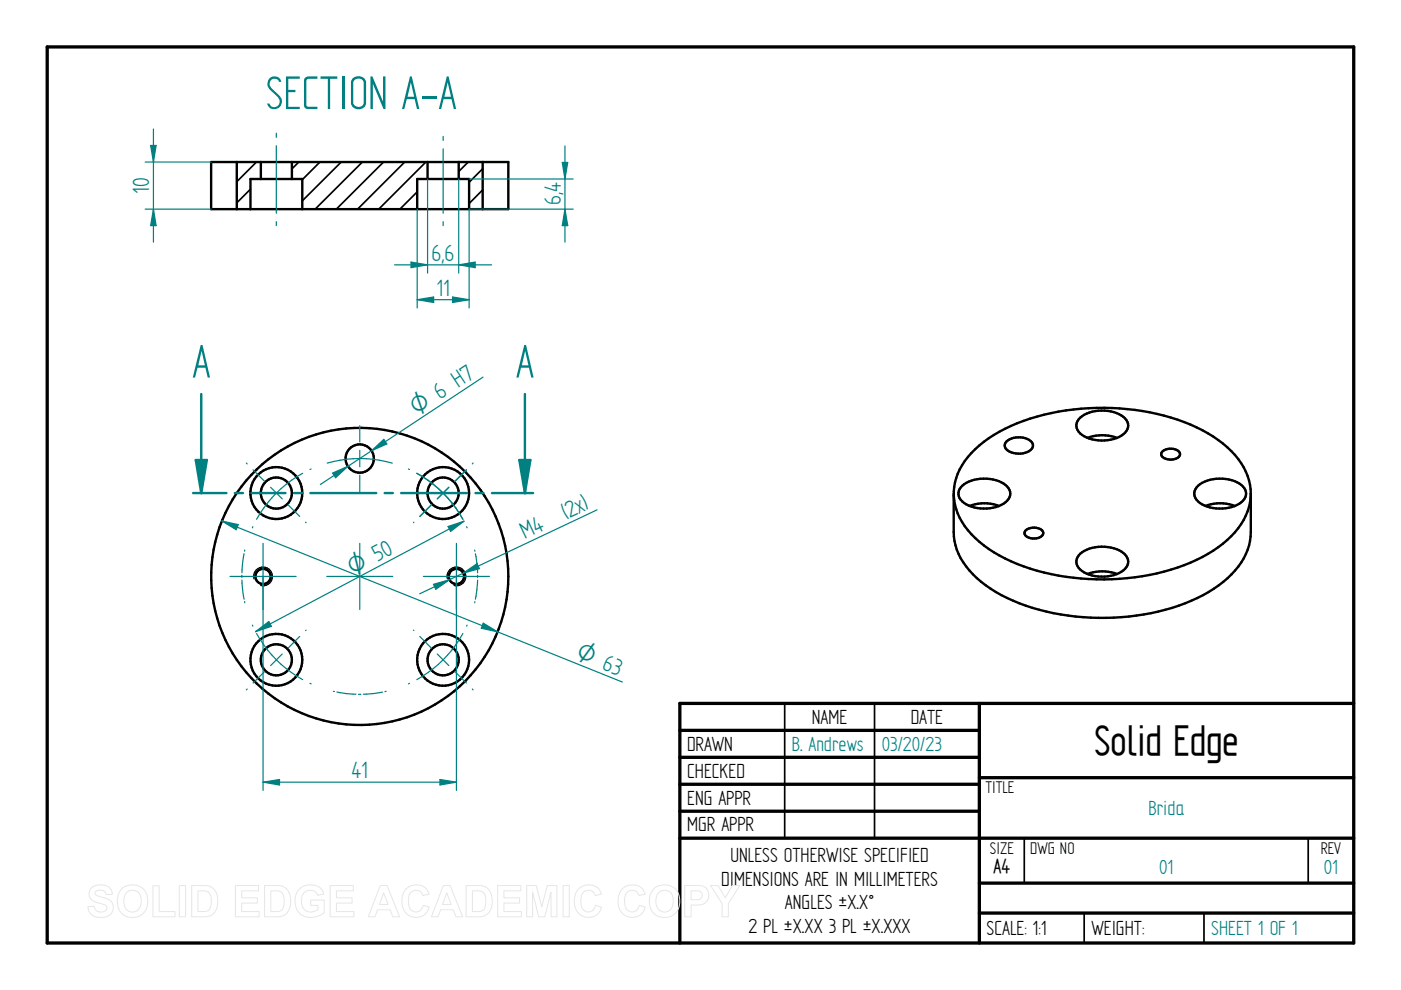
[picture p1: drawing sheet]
<svg xmlns="http://www.w3.org/2000/svg" width="297mm" height="210mm" viewBox="0 0 297 210" stroke-linecap="round" stroke-linejoin="round" font-family="sans-serif">
<path d="M10 9.9h277v190h-277zM144.1 154.9h63.5M207.6 149.1v50.8M287 149.1h-142.9v50.8M144.1 160.6h63.5M144.1 166.3h63.5M144.1 172h63.5M144.1 177.7h142.9M207.6 164.9h79.4M207.6 187.2h79.4M207.6 193.6h79.4" fill="none" stroke="#000" stroke-width=".7"/>
<path d="M166.4 149.1v28.6M185.4 149.1v28.6M217.2 177.8v9.4M277.4 177.8v9.4M229.9 193.6v6.3M255.3 193.6v6.3" fill="none" stroke="#000" stroke-width=".36"/>
<g fill="none" stroke="#000" stroke-width=".51">
<path d="M206.8 95.2a34.7 34.7 0 0 1 17.6-7.9 49.7 49.7 0 0 1 30.5 3.9 19.2 19.2 0 0 1 9.6 9.7 10.8 10.8 0 0 1 .7 3.8v8.1a13.7 13.7 0 0 1-5.8 10.6 39.6 39.6 0 0 1-21.7 7.5 46.9 46.9 0 0 1-26.6-5.4 17.5 17.5 0 0 1-8.5-9.9l-.4-2.8v-8.6a13.1 13.1 0 0 1 4.6-9zM213.4 93.6a4 4 0 0 1 5.5 .4 1.62 1.62 0 0 1-1.5 2 4 4 0 0 1-4.2-1 1.13 1.13 0 0 1 .2-1.4zM229 88.6a7.9 7.9 0 0 1 9.5 .1 2.23 2.23 0 0 1-.7 3.7 8.2 8.2 0 0 1-8.8-.5 2.13 2.13 0 0 1 0-3.3zM230.6 92.8a8.9 8.9 0 0 1 6.2 0M246.5 95.6a2.8 2.8 0 0 1 3.6 .3l.1 .3a1.58 1.58 0 0 1-1.9 1.3 1.84 1.84 0 0 1-2.1-1.2zM204 103a7.9 7.9 0 0 1 9.5 .2 2.23 2.23 0 0 1-.7 3.6 8.3 8.3 0 0 1-8.8-.5 2.1 2.1 0 0 1 0-3.3zM205.6 107.3a8.9 8.9 0 0 1 6.2 0M217.4 112.6a2.68 2.68 0 0 1 3.7 .1 1.22 1.22 0 0 1-1.4 1.5 2.09 2.09 0 0 1-2.5-1.2zM229 117.4a7.9 7.9 0 0 1 9.5 .2 2.23 2.23 0 0 1-.7 3.6 8.2 8.2 0 0 1-8.8-.4 2.12 2.12 0 0 1 0-3.4zM254 103a7.9 7.9 0 0 1 9.5 .2 2.23 2.23 0 0 1-.7 3.6 8.3 8.3 0 0 1-8.8-.5 2.1 2.1 0 0 1 0-3.3zM255.6 107.3a8.8 8.8 0 0 1 6.2 0M265.2 104.7a13.8 13.8 0 0 1-5.9 10.6 40.1 40.1 0 0 1-21.9 7.4 47.7 47.7 0 0 1-25.5-4.9 18.3 18.3 0 0 1-9.2-9.8l-.5-2.9"/>
<path d="M230.6 121.7a8.9 8.9 0 0 1 6.2 0"/>
<circle cx="76.3" cy="97.2" r="3"/>
<circle cx="58.6" cy="104.5" r="3.3"/>
<circle cx="58.6" cy="104.5" r="5.5"/>
<circle cx="94" cy="104.5" r="3.3"/>
<circle cx="94" cy="104.5" r="5.5"/>
<circle cx="55.8" cy="122.2" r="1.62"/>
<circle cx="58.6" cy="139.9" r="5.5"/>
<circle cx="58.6" cy="139.9" r="3.3"/>
<circle cx="76.3" cy="122.2" r="31.5"/>
<circle cx="93.9" cy="139.9" r="5.5"/>
<circle cx="93.9" cy="139.9" r="3.3"/>
<circle cx="96.8" cy="122.2" r="1.62"/>
</g>
<path d="M53.8 122.7a2 2 0 0 1 1.8-2.5 2 2 0 0 1 2.2 2.2 2 2 0 0 1-2.5 1.7M94.8 122.7a1.99 1.99 0 0 1 1.8-2.5 1.99 1.99 0 0 1 2.1 2.2 1.99 1.99 0 0 1-2.4 1.7" fill="none" stroke="#000" stroke-width=".25"/>
<path d="M55.8 122.2v45.4M96.8 122.2v45.4M55.8 165.8l3.5-.5v1.1z" fill="none" stroke="#008080" stroke-width=".25"/>
<path d="M55.8 165.8l3.5-.5v1.1z" fill="#008080"/>
<path d="M93.3 165.3l3.5 .5-3.5 .6z" fill="none" stroke="#008080" stroke-width=".25"/>
<path d="M93.3 165.3l3.5 .5-3.5 .6z" fill="#008080"/>
<path d="M55.8 115.2v14M126.6 108.1l-37.6 17.8M48.8 122.2h14M91.9 123.9l3.4-1-2.9 2zM55.8 165.8h41" fill="none" stroke="#008080" stroke-width=".25"/>
<path d="M91.9 123.9l3.4-1-2.9 2z" fill="#008080"/>
<path d="M98.2 121.5l3-2 .4 1.1z" fill="none" stroke="#008080" stroke-width=".25"/>
<path d="M98.2 121.5l3-2 .4 1.1z" fill="#008080"/>
<path d="M111.3 83.5v21h-7M42.7 104.5h5.3M49.8 104.5h1.7M53.3 104.5h7.2M62.3 104.5h1.7M65.8 104.5h14M81.6 104.5h1.7M85 104.5h14M100.8 104.5h1.7" fill="none" stroke="#008080" stroke-width=".51"/>
<path d="M110.1 97.5h2.4l-1.2 7z" fill="#008080"/>
<path d="M42.7 83.5v21M110.1 97.5h2.4l-1.2 7z" fill="none" stroke="#008080" stroke-width=".51"/>
<path d="M41.5 97.5h2.4l-1.2 7z" fill="#008080"/>
<path d="M41.5 97.5h2.4l-1.2 7zM40.9 104.5h1.8M111.3 104.5h1.7" fill="none" stroke="#008080" stroke-width=".51"/>
<g fill="none" stroke="#000" stroke-width=".36">
<path d="M54.4 34.4l-4.2 4.1M55.3 37.9v.1M63.3 34.4l-1.4 1.4M67.8 34.4l-3.7 3.7M72.3 34.4l-8.2 8.2M76.8 34.4l-10 9.9M81.3 34.4l-10 9.9M85.8 34.4l-10 9.9M90.3 34.4l-10 9.9M99.3 34.4l-2 2M102.3 35.8l-2.8 2.9M53.1 40.1l-2.9 2.9"/>
<path d="M88.5 40.7l-3.7 3.6M102.3 40.3l-2.8 2.9"/>
</g>
<path d="M44.8 34.4h63v9.9h-63zM50.2 34.4v9.9M55.3 34.4v3.6M61.9 34.4v3.6M90.7 34.4v3.6M97.3 34.4v3.6M102.3 34.4v9.9M64.1 44.3v-6.3h-11v6.3M99.5 44.3v-6.3h-11v6.3" fill="none" stroke="#000" stroke-width=".51"/>
<g fill="none" stroke="#008080" stroke-width=".25">
<path d="M58.6 28.2v.9M58.6 30.9v14.3M94 28.9v.9M94 31.6v13.6M58.6 47v.8M94 47v.8M102.4 80l-34.5 22.7M52.2 98.2l.2 .2M53.7 99.6l2.4 2.5M66 99.4l-.3 .1M76.3 90.2v3.5M76.3 95.5v3.5"/>
<path d="M83.2 98.2a25 25 0 0 0-13.8 0M86.6 99.4l.2 .1M98.9 99.6l-2.5 2.5M100.3 98.2l-.2 .2M51.7 117.4l-.4 4M51.9 116.6v.3M53.6 111.7l-.1 .2M57.4 103.3l2.4 2.5M61.1 107l2.4 2.5M64.2 100.4a24.8 24.8 0 0 0-9.8 9.7M64.8 110.7l.1 .1M70.5 100.3l3.3-1.4-2.6 2.4z"/>
<path d="M76.3 100.7v3.5M76.3 115.2v14M87.8 110.7l-.1 .1M88.4 100.4a24.8 24.8 0 0 1 9.7 9.7M91.5 107l-2.5 2.5M95.2 103.3l-2.5 2.5M98.9 111.7l.1 .2M100.6 116.6l.1 .3M100.8 117.4l.5 4.1M51.3 122v.4M51.3 123l.4 4M51.9 127.6v.2"/>
<path d="M53.5 132.5l.1 .3M54.4 134.3a25.1 25.1 0 0 0 9.8 9.8M59.8 138.7l-2.4 2.4M63.5 134.9l-2.4 2.5M64.9 133.6l-.1 .1M69.3 122.2h14M87.7 133.6l.1 .1M89 134.9l2.5 2.5M92.7 138.7l2.5 2.4M98.1 134.3a25.1 25.1 0 0 1-9.7 9.8M99 132.5l-.1 .3M100.7 127.6l-.1 .2"/>
<path d="M101.3 122v.5M101.3 123l-.5 4M52.4 146.1l-.2 .2M56.1 142.4l-2.4 2.4M65.7 144.9l.3 .1M70.7 146.6h.2M71.4 146.7l4.1 .5M76 147.2h.5M81.1 146.7l-4.1 .5M81.9 146.6h-.3M86.8 144.9l-.2 .1M96.4 142.4l2.5 2.4"/>
<path d="M100.1 146.1l.2 .2"/>
</g>
<path d="M70.5 100.3l3.3-1.4-2.6 2.4z" fill="#008080"/>
<path d="M78.8 95.6l2.6-2.4 .6 .9z" fill="none" stroke="#008080" stroke-width=".25"/>
<path d="M78.8 95.6l2.6-2.4 .6 .9z" fill="#008080"/>
<path d="M88.5 44.3v21M99.5 44.3v21M95.9 63l3.6 .5-3.6 .6z" fill="none" stroke="#008080" stroke-width=".25"/>
<path d="M95.9 63l3.6 .5-3.6 .6z" fill="#008080"/>
<path d="M88.5 63.5l3.4-.5v1.1z" fill="none" stroke="#008080" stroke-width=".25"/>
<path d="M88.5 63.5l3.4-.5v1.1z" fill="#008080"/>
<path d="M90.7 38v19.9M97.3 38v19.9M87.1 55.6l3.6 .6-3.6 .5zM88.5 63.5h11" fill="none" stroke="#008080" stroke-width=".25"/>
<path d="M87.1 55.6l3.6 .6-3.6 .5z" fill="#008080"/>
<path d="M97.3 56.2l3.5-.6v1.1z" fill="none" stroke="#008080" stroke-width=".25"/>
<path d="M97.3 56.2l3.5-.6v1.1z" fill="#008080"/>
<path d="M99.5 38h22M119.2 34.4h1.2l-.6 3.6zM83.6 56.2h20.6M99.5 44.3h22" fill="none" stroke="#008080" stroke-width=".25"/>
<path d="M119.2 34.4h1.2l-.6 3.6z" fill="#008080"/>
<path d="M119.8 44.3l.6 3.5h-1.2z" fill="none" stroke="#008080" stroke-width=".25"/>
<path d="M119.8 44.3l.6 3.5h-1.2z" fill="#008080"/>
<path d="M30.8 34.4h14M31.9 30.8h1.2l-.6 3.6zM119.8 30.9v20.5M30.8 44.3h14" fill="none" stroke="#008080" stroke-width=".25"/>
<path d="M31.9 30.8h1.2l-.6 3.6z" fill="#008080"/>
<path d="M32.5 44.3l.6 3.5h-1.2z" fill="none" stroke="#008080" stroke-width=".25"/>
<path d="M32.5 44.3l.6 3.5h-1.2z" fill="#008080"/>
<path d="M32.5 27.3v24.1M98.4 110.5l-44.2 23.4M54.2 133.9l2.8-2.1 .5 1z" fill="none" stroke="#008080" stroke-width=".25"/>
<path d="M54.2 133.9l2.8-2.1 .5 1z" fill="#008080"/>
<path d="M95 111.6l3.4-1.1-2.9 2.2z" fill="none" stroke="#008080" stroke-width=".25"/>
<path d="M95 111.6l3.4-1.1-2.9 2.2z" fill="#008080"/>
<path d="M47.1 110.5l84.8 34.1M47.1 110.5l3.4 .7-.4 1.1z" fill="none" stroke="#008080" stroke-width=".25"/>
<path d="M47.1 110.5l3.4 .7-.4 1.1z" fill="#008080"/>
<path d="M102.5 132.1l3 1.9-3.5-.8z" fill="none" stroke="#008080" stroke-width=".25"/>
<path d="M102.5 132.1l3 1.9-3.5-.8z" fill="#008080"/>
<path d="M96.8 115.2v14M89.8 122.2h14" fill="none" stroke="#008080" stroke-width=".25"/>
<g fill="none" stroke="#e6e6e6" stroke-width=".21">
<path d="M19.3 188.3a3.1 3.1 0 0 1 4.1 .2l.4 1.1-1.3 .1a1.31 1.31 0 0 0-1-1 1.31 1.31 0 0 0-1.3 .5v.3a3.3 3.3 0 0 0 2.2 1 2.05 2.05 0 0 1 1.6 2.3 2.05 2.05 0 0 1-2.2 1.7 2.53 2.53 0 0 1-3.2-2.2l1.3-.2a1.43 1.43 0 0 0 1.3 1.3 1.43 1.43 0 0 0 1.5-.9 .98 .98 0 0 0-1-.8 3.1 3.1 0 0 1-2.8-1.8v-.9zM25.8 188.5a3.4 3.4 0 0 1 4.1-.4 3.4 3.4 0 0 1 1.3 4 3.2 3.2 0 0 1-3.9 2.3 3.2 3.2 0 0 1-2.4-3.8l.3-1.2zM26.8 189.3a1.87 1.87 0 0 1 2.2-.3 1.87 1.87 0 0 1 .9 2 1.86 1.86 0 0 1-1 2.2 1.86 1.86 0 0 1-2.3-.7 3.3 3.3 0 0 1 .2-3.2zM32.4 187.8h1.4v5.5h3.3v1.1h-4.7zM38 187.7h1.3v6.7h-1.3zM40.6 187.7h2.5a2.86 2.86 0 0 1 3.1 3.4 2.82 2.82 0 0 1-3.1 3.3h-2.5zM42 188.9a2.78 2.78 0 0 1 2.4 .5 3.5 3.5 0 0 1-.2 3.6l-.6 .2-1.6 .1zM49.9 187.7h4.9v1.2h-3.6v1.5h3.4v1.1h-3.4v1.8h3.7v1.1h-5zM56.1 187.7h2.4a2.86 2.86 0 0 1 3.1 3.4 2.82 2.82 0 0 1-3 3.3h-2.5zM57.4 188.9a2.78 2.78 0 0 1 2.5 .5 3.5 3.5 0 0 1-.3 3.6l-.6 .2-1.6 .1zM63.4 188.6a3.4 3.4 0 0 1 4.9 .1l.4 .9-1.4 .2a1.81 1.81 0 0 0-2.2-.9 1.81 1.81 0 0 0-1.2 2.1 2.06 2.06 0 0 0 1.1 2.2 2.06 2.06 0 0 0 2.4-.4v-.8h-1.5v-1.2h2.8v2.7a3.8 3.8 0 0 1-5.8-.7 4 4 0 0 1 .5-4.2zM70 187.7h4.9v1.2h-3.6v1.5h3.4v1.1h-3.4v1.8h3.7v1.1h-5z"/>
<path d="M80.6 187.7h1.5l2.6 6.7h-1.4l-.6-1.5h-2.7l-.5 1.5h-1.4zM81.3 189.3l1 2.5h-1.8zM86.1 188.5a2.89 2.89 0 0 1 4.9 1.1l-1.4 .3a1.56 1.56 0 0 0-1.8-1.1 1.56 1.56 0 0 0-1.2 1.8 2.27 2.27 0 0 0 1.3 2.7 1.54 1.54 0 0 0 1.8-1.4l1.3 .4a2.96 2.96 0 0 1-3.5 2.1 2.96 2.96 0 0 1-2.3-3.3l.2-1.5zM94 187.7h1.4l2.7 6.7h-1.4l-.6-1.5h-2.7l-.5 1.5h-1.4zM94.7 189.3l1 2.5h-1.9zM98.8 187.7h2.5a2.86 2.86 0 0 1 3.1 3.4 2.82 2.82 0 0 1-3.1 3.3h-2.5zM100.2 188.9a2.78 2.78 0 0 1 2.4 .5 3.5 3.5 0 0 1-.3 3.6l-.5 .2-1.6 .1zM105.5 187.7h4.9v1.2h-3.6v1.5h3.4v1.1h-3.4v1.8h3.8v1.1h-5.1zM111.7 187.7h2l1.2 4.6 1.2-4.6h2v6.7h-1.3v-5.3l-1.3 5.3h-1.3l-1.3-5.3v5.3h-1.2zM119.4 187.7h1.3v6.7h-1.3zM122.6 188.5a2.89 2.89 0 0 1 4.9 1.1l-1.3 .3a1.56 1.56 0 0 0-1.8-1.1 1.56 1.56 0 0 0-1.2 1.8 2.27 2.27 0 0 0 1.2 2.7 1.54 1.54 0 0 0 1.9-1.4l1.2 .4a2.96 2.96 0 0 1-3.4 2.1 2.96 2.96 0 0 1-2.3-3.3l.2-1.5zM131.9 188.5a2.89 2.89 0 0 1 4.9 1.1l-1.3 .3a1.56 1.56 0 0 0-1.9-1.1 1.56 1.56 0 0 0-1.2 1.8 2.27 2.27 0 0 0 1.3 2.7 1.54 1.54 0 0 0 1.8-1.4l1.3 .4a2.96 2.96 0 0 1-3.4 2.1 2.96 2.96 0 0 1-2.4-3.3l.2-1.5z"/>
<path d="M138.6 188.5a3.4 3.4 0 0 1 4.1-.4 3.4 3.4 0 0 1 1.3 4 3.2 3.2 0 0 1-3.9 2.3 3.2 3.2 0 0 1-2.4-3.8l.3-1.2zM139.6 189.3a1.87 1.87 0 0 1 2.2-.3 1.87 1.87 0 0 1 .9 2 1.86 1.86 0 0 1-1 2.2 1.86 1.86 0 0 1-2.3-.7 3.3 3.3 0 0 1 .2-3.2zM145.2 187.7h2.1a2.45 2.45 0 0 1 2.7 1.1 2.13 2.13 0 0 1-.1 2.2 2.13 2.13 0 0 1-2.1 .9h-1.3v2.5h-1.3zM146.5 188.9a2.64 2.64 0 0 1 2.2 .3 .99 .99 0 0 1 0 1.2 .99 .99 0 0 1-1.1 .4h-1.1zM150.7 187.7h1.5l1.6 2.7 1.5-2.7h1.5l-2.4 3.9v2.8h-1.3v-2.8z"/>
</g>
<g font-size="11.2" fill="#008080">
<text x="56.3" y="23.1">SECTION A-A</text>
<text x="40.8" y="80.1">A</text>
<text x="109.4" y="80.1">A</text>
</g>
<text font-size="10.1" x="232" y="160.1">Solid Edge</text>
<g font-size="5.6" fill="#008080">
<text x="31.6" y="41.1" transform="rotate(-90 31.6 41.1)">10</text>
<text x="118.9" y="43.6" transform="rotate(-90 118.9 43.6)">6,4</text>
<text x="91.5" y="55.3">6,6</text>
<text x="92.5" y="62.7">11</text>
<text x="120" y="110.3" transform="rotate(-25 120 110.3)">(2x)</text>
<text x="111.3" y="114.4" transform="rotate(-25 111.3 114.4)">M4</text>
<text x="74.5" y="165">41</text>
</g>
<g font-size="5.4" fill="#008080">
<text x="88.3" y="88.2" transform="rotate(-33 88.3 88.2)">O 6 H7</text>
<text x="74.8" y="122" transform="rotate(-28 74.8 122)">O 50</text>
<text x="121.9" y="139.6" transform="rotate(22 121.9 139.6)">O 63</text>
</g>
<g font-size="4.9">
<text x="172.1" y="153.4">NAME</text>
<text x="193.1" y="153.4">DATE</text>
<text x="145.7" y="159.2">DRAWN</text>
<text x="145.7" y="164.9">CHECKED</text>
<text x="145.7" y="170.6">ENG APPR</text>
<text x="145.7" y="176.3">MGR APPR</text>
<text x="154.9" y="182.8">UNLESS OTHERWISE SPECIFIED</text>
<text x="152.9" y="187.8">DIMENSIONS ARE IN MILLIMETERS</text>
<text x="158.7" y="197.8">2 PL ±X.XX 3 PL ±X.XXX</text>
<text x="166.4" y="192.8">ANGLES ±X.X°</text>
<text x="209.2" y="198.2">SCALE: 1:1</text>
<text x="231.4" y="198.2">WEIGHT:</text>
</g>
<g font-size="4.9" fill="#008080">
<text x="167.9" y="159.2">B. Andrews</text>
<text x="186.9" y="159.2">03/20/23</text>
<text x="243.5" y="172.8">Brida</text>
<text x="245.7" y="185.3">01</text>
<text x="280.7" y="185.3">01</text>
<text x="256.8" y="198.3">SHEET 1 OF 1</text>
</g>
<text font-size="4.8" x="210.7" y="185.2">A4</text>
<g font-size="4.1">
<text x="208.9" y="168.2">TITLE</text>
<text x="209.9" y="181">SIZE</text>
<text x="218.4" y="181">DWG NO</text>
<text x="280" y="181">REV</text>
</g>
</svg>
